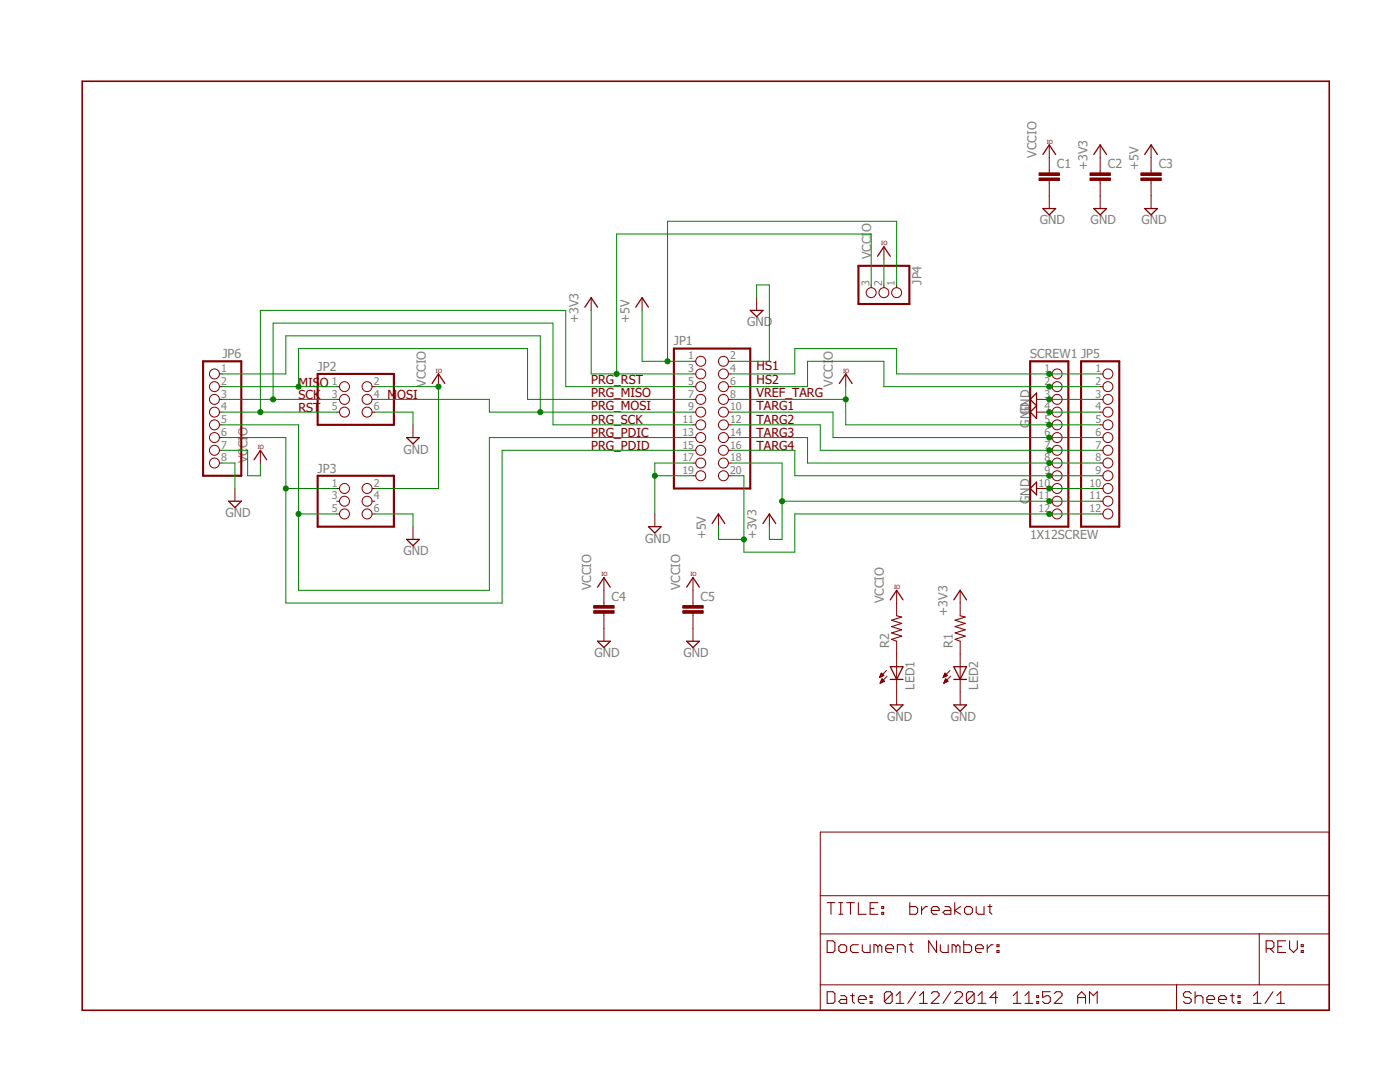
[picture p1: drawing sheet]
<svg xmlns="http://www.w3.org/2000/svg" width="279mm" height="216mm" viewBox="0 0 279 216" stroke-linecap="round" stroke-linejoin="round" font-family="sans-serif">
<path d="M16.4 16.2h248.9v185.4h-248.9z" fill="none" stroke="#800000" stroke-width=".32"/>
<g fill="none" stroke="#800000" stroke-width=".2">
<path d="M209.4 28.9v5.6M209.4 36v5.6M219.6 28.9v5.6M219.6 36v5.6M229.7 28.9v5.6M229.7 36v5.6M118 59.4v2.5M128.1 59.4v2.5M151 59.4v2.5M173.9 56.9v.5M176.4 49.2v2.6M176.4 56.9v.5"/>
<path d="M178.9 56.9v.5M43.8 74.6h.5M43.8 77.2h.5M43.8 79.7h.5M67.2 77.2h.6M67.2 79.7h.6M74.3 77.2h.5M74.3 79.7h.5M87.5 74.6v2.6M138.3 72.1h.6M138.3 74.6h.6M138.3 77.2h.6"/>
<path d="M138.3 79.7h.6M145.4 72.1h.5M145.4 74.6h.5M145.4 77.2h.5M145.4 79.7h.5M168.8 74.6v2.6M206.9 79.7h3.1M209.4 74.6h.6M209.4 77.2h.6M219.6 74.6h.5M219.6 77.2h.5M219.6 79.7h.5"/>
<path d="M43.8 82.2h.5M43.8 84.8h.5M43.8 87.3h.5M43.8 89.9h.5M43.8 92.4h.5M46.9 97.5v2.5M52 89.9v2.5M67.2 82.2h.6M67.2 97.5h.6M74.3 82.2h.5M74.3 97.5h.5M82.4 84.8v2.5"/>
<path d="M138.3 82.2h.6M138.3 84.8h.6M138.3 87.3h.6M138.3 89.9h.6M138.3 92.4h.6M138.3 94.9h.6M145.4 82.2h.5M145.4 84.8h.5M145.4 87.3h.5M145.4 89.9h.5M145.4 92.4h.5M145.4 94.9h.5"/>
<path d="M206.9 82.2h3.1M206.9 97.5h3.1M209.4 84.8h.6M209.4 87.3h.6M209.4 89.9h.6M209.4 92.4h.6M209.4 94.9h.6M219.6 82.2h.5M219.6 84.8h.5M219.6 87.3h.5M219.6 89.9h.5M219.6 92.4h.5"/>
<path d="M219.6 94.9h.5M219.6 97.5h.5M67.2 100h.6M67.2 102.6h.6M74.3 100h.5M74.3 102.6h.5M82.4 105.1v2.5M120.5 115.3v5.5M130.7 102.6v2.5M138.3 115.3v5.5M143.4 102.6v2.5M153.5 102.6v2.5"/>
<path d="M178.9 117.8v5.1M191.6 117.8v5.1M209.4 100h.6M209.4 102.6h.6M219.6 100h.5M219.6 102.6h.5M120.5 122.4v5.6M138.3 122.4v5.6M175.5 135.1h.1M175.6 135h.3M175.6 134.9h.6M175.7 134.8h.7"/>
<path d="M175.7 136.2h.2M175.7 134.6h.5M175.7 136.1h.5M175.8 134.5h.3M175.8 136h.6M175.8 134.4h.2M175.8 135.8h.6M175.9 134.3l.5 .5-.9 .4zM175.9 135.7h.4M175.9 135.6h.3M176 135.5h.1M176 135.4l.5 .6-.9 .3z"/>
<path d="M176.9 133.8l-1.4 1.4M177 134.9l-1.4 1.4M178.9 128v12.7M188.2 135.1h.1M188.3 135h.3M188.3 134.9h.6M188.4 134.8h.7M188.4 136.2h.2M188.4 134.6h.5M188.4 136.1h.5M188.5 134.5h.3M188.5 136h.6"/>
<path d="M188.5 134.4h.2M188.5 135.8h.6M188.6 135.7h.4M188.6 134.3l.5 .5-.9 .4zM188.6 135.6h.3M188.7 135.5h.1M188.7 135.4l.5 .6-.9 .3zM189.6 133.8l-1.4 1.4M189.7 134.9l-1.4 1.4M191.6 128v12.7M163.7 166h101.6v35.6h-101.6zM163.7 178.7h101.6"/>
<path d="M163.7 186.4h101.6M163.7 196.5h101.6M234.8 196.5v5.1M251.3 186.4v10.1"/>
<circle cx="173.9" cy="58.4" r=".99"/>
<circle cx="176.4" cy="58.4" r=".99"/>
<circle cx="178.9" cy="58.4" r=".99"/>
<circle cx="42.8" cy="77.2" r=".99"/>
<circle cx="42.8" cy="74.6" r=".99"/>
<circle cx="42.8" cy="79.7" r=".99"/>
<circle cx="68.7" cy="79.7" r=".99"/>
<circle cx="68.7" cy="77.2" r=".99"/>
<circle cx="73.3" cy="77.2" r=".99"/>
<circle cx="73.3" cy="79.7" r=".99"/>
<circle cx="139.8" cy="74.6" r=".99"/>
<circle cx="139.8" cy="77.2" r=".99"/>
<circle cx="139.8" cy="79.7" r=".99"/>
<circle cx="139.8" cy="72.1" r=".99"/>
<circle cx="144.4" cy="77.2" r=".99"/>
<circle cx="144.4" cy="72.1" r=".99"/>
<circle cx="144.4" cy="74.6" r=".99"/>
<circle cx="144.4" cy="79.7" r=".99"/>
<circle cx="211" cy="77.2" r=".99"/>
<circle cx="211" cy="79.7" r=".99"/>
<circle cx="211" cy="74.6" r=".99"/>
<circle cx="221.1" cy="74.6" r=".99"/>
<circle cx="221.1" cy="79.7" r=".99"/>
<circle cx="221.1" cy="77.2" r=".99"/>
<circle cx="42.8" cy="92.4" r=".99"/>
<circle cx="42.8" cy="87.3" r=".99"/>
<circle cx="42.8" cy="89.9" r=".99"/>
<circle cx="42.8" cy="84.8" r=".99"/>
<circle cx="42.8" cy="82.2" r=".99"/>
<circle cx="68.7" cy="97.5" r=".99"/>
<circle cx="68.7" cy="82.2" r=".99"/>
<circle cx="73.3" cy="97.5" r=".99"/>
<circle cx="73.3" cy="82.2" r=".99"/>
<circle cx="139.8" cy="87.3" r=".99"/>
<circle cx="139.8" cy="92.4" r=".99"/>
<circle cx="139.8" cy="94.9" r=".99"/>
<circle cx="139.8" cy="89.9" r=".99"/>
<circle cx="139.8" cy="82.2" r=".99"/>
<circle cx="139.8" cy="84.8" r=".99"/>
<circle cx="144.4" cy="92.4" r=".99"/>
<circle cx="144.4" cy="87.3" r=".99"/>
<circle cx="144.4" cy="89.9" r=".99"/>
<circle cx="144.4" cy="94.9" r=".99"/>
<circle cx="144.4" cy="82.2" r=".99"/>
<circle cx="144.4" cy="84.8" r=".99"/>
<circle cx="211" cy="97.5" r=".99"/>
<circle cx="211" cy="92.4" r=".99"/>
<circle cx="211" cy="87.3" r=".99"/>
<circle cx="211" cy="89.9" r=".99"/>
<circle cx="211" cy="94.9" r=".99"/>
<circle cx="211" cy="82.2" r=".99"/>
<circle cx="211" cy="84.8" r=".99"/>
<circle cx="221.1" cy="89.9" r=".99"/>
<circle cx="221.1" cy="92.4" r=".99"/>
<circle cx="221.1" cy="87.3" r=".99"/>
<circle cx="221.1" cy="94.9" r=".99"/>
<circle cx="221.1" cy="97.5" r=".99"/>
<circle cx="221.1" cy="84.8" r=".99"/>
<circle cx="221.1" cy="82.2" r=".99"/>
<circle cx="68.7" cy="102.6" r=".99"/>
<circle cx="68.7" cy="100" r=".99"/>
<circle cx="73.3" cy="102.6" r=".99"/>
<circle cx="73.3" cy="100" r=".99"/>
<circle cx="211" cy="102.6" r=".99"/>
<circle cx="211" cy="100" r=".99"/>
<circle cx="221.1" cy="100" r=".99"/>
<circle cx="221.1" cy="102.6" r=".99"/>
</g>
<g fill="none" stroke="#800000" stroke-width=".21">
<path d="M178.9 122.9l1.1 .2-2.1 .7 2.1 .6-2.1 .6 2.1 .7-2.1 .6 2.1 .6-2.1 .7 1 .4M191.6 122.9l1 .2-2 .7 2 .6-2 .6 2 .7-2 .6 2 .6-2 .7 1 .4M165.1 187.7h1.1l.4 .4v1.6l-.4 .4h-1.1zM165.1 197.9h1.1l.4 .4v1.5l-.4 .4h-1.1zM165.1 180.1h1.5M165.8 180.1v2.3M167.4 188.9l.4-.4h.8l.4 .4v.8l-.4 .4h-.8l-.4-.4zM167.4 180.1h.8M167.4 182.4h.8M167.8 198.7h.8l.4 .4v1.1h-1.2l-.4-.4 .4-.4h1.2M167.8 180.1v2.3M169 180.1h1.5"/>
<path d="M169.7 198.7h.8M169.7 180.1v2.3M170.1 198.3v1.5l.4 .4M171.3 199.4h1.6v-.3l-.4-.4h-.8l-.4 .4v.7l.4 .4h.8M171.3 180.1v2.3h1.6M171.3 188.5h-1.2l-.4 .4v.8l.4 .4h1.2M172.1 188.5v1.2l.4 .4h1.2v-1.6M173.7 199.8h.3v.4h-.3zM173.7 198.7h.3v.4h-.3zM173.7 181.3h.7M175.2 180.1h-1.5v2.3h1.5M175.2 188.9l-.4-.4h-.4v1.6"/>
<path d="M175.2 188.9l.4-.4 .4 .4v1.2M175.2 188.9v1.2M176 182.1h.4v.3h-.4zM176 180.9h.4v.4h-.4zM176.8 189.3h1.5v-.4l-.4-.4h-.8l-.3 .4v.8l.3 .4h.8M178.1 198.3v1.5l-.4 .4h-.8l-.4-.4M178.1 198.3l-.4-.4h-.8l-.4 .4v1.5M178.1 198.3l-1.6 1.5M178.8 198.7l.8-.8v2.3M179.1 190.1v-1.6h1.2l.4 .4v1.2M181.4 188.5h.8M181.6 180.1v2.3h1.2l.3-.3v-.8l-.3-.4h-1.2"/>
<path d="M181.8 188.1v1.6l.4 .4M182.7 197.9l-1.5 2.3M183.5 198.7l.8-.8v2.3M183.9 180.9v1.5M185.1 180.9h-.4l-.8 .8M185.8 198.3l.4-.4h.8l.4 .4v.4l-1.6 1.5h1.6M185.9 181.7h1.5v-.4l-.4-.4h-.8l-.3 .4v.8l.3 .3h.8M186.9 187.7v2.4l-1.6-2.4v2.4M187.7 188.5v1.2l.4 .4h1.1v-1.6M188.6 180.9h.8l.4 .4v1.1h-1.2l-.4-.3 .4-.4h1.2M189.7 197.9l-1.5 2.3M190.5 198.3l.4-.4h.8l.4 .4v.4l-1.6 1.5h1.6"/>
<path d="M190.5 180.1v2.3M190.8 188.9l-.4-.4h-.4v1.6M190.8 188.9v1.2M190.8 188.9l.4-.4 .4 .4v1.2M191.7 180.9l-1.2 .8 1.2 .7M192.3 187.7v2.4h1.2l.4-.4v-.8l-.4-.4h-1.2M192.5 181.3l.4-.4h.8l.4 .4v.8l-.4 .3h-.8l-.4-.3zM194.4 198.3v1.5l-.4 .4h-.7l-.4-.4M194.4 198.3l-.4-.4h-.7l-.4 .4v1.5M194.4 198.3l-1.5 1.5M194.7 189.3h1.5v-.4l-.3-.4h-.8l-.4 .4v.8l.4 .4h.8M194.8 180.9v1.2l.4 .3h1.2v-1.5"/>
<path d="M195.2 198.7l.8-.8v2.3M197 188.5v1.6M197.2 180.9h.8M197.5 180.5v1.6l.5 .3M198.2 188.5h-.4l-.8 .8M199 189.7h.4v.4h-.4zM199 188.5h.4v.4h-.4zM199.1 199.1h-1.6l1.2-1.2v2.3M202.2 198.7l.8-.8v2.3M204.6 198.7l.7-.8v2.3M206.9 199.8h.4v.4h-.4zM206.9 198.7h.4v.4h-.4z"/>
<path d="M209.6 197.9h-1.5v1.2l.8-.4h.3l.4 .4v.7l-.4 .4h-.8l-.3-.4M210.4 198.3l.4-.4h.8l.4 .4v.4l-1.6 1.5h1.6M215.1 199.1h1.5M237.7 198.3l-.4-.4h-.7l-.4 .4v.4l.4 .4h.7l.4 .3v.4l-.4 .4h-.7l-.4-.4M238.5 199.1l.4-.4h.8l.4 .4v1.1M238.5 197.9v2.3M240.9 199.4h1.5v-.3l-.4-.4h-.8l-.3 .4v.7l.3 .4h.8M243.2 199.4h1.6v-.3l-.4-.4h-.8l-.4 .4v.7l.4 .4h.8M245.5 198.7h.8M245.9 198.3v1.5l.4 .4M247.1 199.8h.4v.4h-.4zM247.1 198.7h.4v.4h-.4z"/>
<path d="M250.1 198.7l.8-.8v2.3M252.7 189.3h1.2l.3-.4v-.8l-.3-.4h-1.2v2.4M253.5 189.3l.7 .8M254 197.9l-1.5 2.3M254.8 198.7l.8-.8v2.3M255 188.9h.8M256.6 187.7h-1.6v2.4h1.6M257.4 187.7v1.6l.7 .8 .8-.8v-1.6M259.7 189.7h.4v.4h-.4zM259.7 188.5h.4v.4h-.4zM178.8 200.2h1.6M183.5 200.2h1.6"/>
<path d="M195.2 200.2h1.6M202.2 200.2h1.6M204.6 200.2h1.5M215.1 200.2v-1.5l.8-.8 .7 .8v1.5M217.4 200.2v-2.3l.8 .8 .8-.8v2.3M250.1 200.2h1.6M254.8 200.2h1.6"/>
</g>
<path d="M171.3 53h10.2v7.7h-10.2zM40.5 72.1h7.7v22.8h-7.7zM63.4 74.6h15.2v10.2h-15.2zM134.5 69.6h15.2v27.9h-15.2zM205.6 72.1h7.6v33h-7.6zM215.8 72.1h7.6v33h-7.6zM63.4 94.9h15.2v10.2h-15.2z" fill="none" stroke="#800000" stroke-width=".42"/>
<g fill="none" stroke="#800000" stroke-width=".25">
<path d="M208.1 30.8l1.3-1.9 1.3 1.9M218.3 30.8l1.3-1.9 1.2 1.9M228.5 30.8l1.2-1.9 1.3 1.9M175.1 51.1l1.3-1.9 1.3 1.9M208.1 41.6h2.6l-1.3 1.3zM218.3 41.6h2.5l-1.2 1.3zM228.5 41.6h2.5l-1.3 1.3zM86.2 76.5l1.3-1.9 1.3 1.9M116.7 61.3l1.3-1.9 1.3 1.9M126.9 61.3l1.2-1.9 1.3 1.9M149.7 61.9h2.6l-1.3 1.3zM167.5 76.5l1.3-1.9 1.3 1.9"/>
<path d="M206.9 78.4v5.1l-1.3-1.3 1.3-1.2-1.3-1.3zM50.7 91.8l1.3-1.9 1.2 1.9M81.2 87.3h2.5l-1.3 1.3zM206.9 96.2v2.5l-1.3-1.2zM45.6 100h2.6l-1.3 1.3zM81.2 107.6h2.5l-1.3 1.3zM119.3 117.2l1.2-1.9 1.3 1.9M129.4 105.1h2.6l-1.3 1.3zM137 117.2l1.3-1.9 1.3 1.9M142.1 104.5l1.3-1.9 1.3 1.9M152.3 104.5l1.2-1.9 1.3 1.9M177.7 119.7l1.2-1.9 1.3 1.9"/>
<path d="M190.4 119.7l1.2-1.9 1.3 1.9M119.3 128h2.5l-1.3 1.2zM137 128h2.6l-1.3 1.2zM177.7 133h2.5l-1.3 2.6zM177.7 135.6h2.5M190.4 135.6h2.5M190.4 133h2.5l-1.3 2.6zM177.7 140.7h2.5l-1.3 1.2zM190.4 140.7h2.5l-1.3 1.2z"/>
</g>
<g fill="#800000" stroke="#800000" stroke-width=".2">
<path d="M207.4 35.5h4v.5h-4z"/>
<path d="M207.4 34.5h4v.5h-4z"/>
<path d="M217.5 35.5h4.1v.5h-4.1z"/>
<path d="M217.5 34.5h4.1v.5h-4.1z"/>
<path d="M227.7 35.5h4.1v.5h-4.1z"/>
<path d="M227.7 34.5h4.1v.5h-4.1z"/>
<path d="M118.5 121.9h4.1v.5h-4.1z"/>
<path d="M118.5 120.8h4.1v.5h-4.1z"/>
<path d="M136.3 121.9h4v.5h-4z"/>
<path d="M136.3 120.8h4v.5h-4z"/>
</g>
<g fill="none" stroke="#008000" stroke-width=".2">
<path d="M151 59.4v-2.5h2.5v15.2h-7.6M173.9 56.9v-10.2h-50.8v27.9M176.4 51.8v5.1M178.9 56.9v-12.7h-45.7v27.9M44.3 79.7h22.9M44.3 74.6h12.7v-7.6h50.8v15.2M44.3 77.2h22.9M54.5 79.7v-15.2h55.9v20.3h27.9M59.6 77.2v-7.6h45.7v10.1h33M74.8 79.7h22.9v2.5h40.6M74.8 77.2h12.7v20.3h-12.7M118 61.9v12.7h20.3"/>
<path d="M128.1 61.9v10.2h10.2M138.3 77.2h-25.4v-15.3h-60.9v20.3M145.9 77.2h15.3v-5.1h15.2v5.1h43.2M145.9 79.7h22.9M145.9 74.6h12.7v-5h20.3v5h40.7M168.8 77.2v7.6h50.8M209.4 79.7h10.2M44.3 92.4h2.6v5.1M44.3 89.9h5.1v5h2.6v-2.5M44.3 82.2h22.9M44.3 84.8h15.3v33h38.1v-30.5h40.6M44.3 87.3h12.7v33h43.2v-30.4h38.1"/>
<path d="M57 97.5h10.2M74.8 82.2h7.6v2.6M130.7 94.9h7.6M138.3 92.4h-7.6v10.2M145.9 92.4h10.2v15.2h-2.6v-2.5M145.9 87.3h15.3v5.1h58.4M145.9 94.9h2.6v15.3h10.1v-7.6h61M145.9 89.9h12.7v5h61M145.9 82.2h20.3v5.1h53.4M145.9 84.8h17.8v5.1h55.9M209.4 82.2h10.2M209.4 97.5h10.2"/>
<path d="M59.6 102.6h7.6M74.8 102.6h7.6v2.5M143.4 105.1v2.5h5.1M156.1 100h63.5"/>
</g>
<g fill="#008000" stroke="#008000" stroke-width=".2">
<circle cx="130.7" cy="94.9" r=".51"/>
<circle cx="209.4" cy="79.7" r=".51"/>
<circle cx="209.4" cy="82.2" r=".51"/>
<circle cx="209.4" cy="97.5" r=".51"/>
<circle cx="209.4" cy="102.6" r=".51"/>
<circle cx="148.5" cy="107.6" r=".51"/>
<circle cx="133.2" cy="72.1" r=".51"/>
<circle cx="209.4" cy="100" r=".51"/>
<circle cx="156.1" cy="100" r=".51"/>
<circle cx="123.1" cy="74.6" r=".51"/>
<circle cx="52" cy="82.2" r=".51"/>
<circle cx="59.6" cy="77.2" r=".51"/>
<circle cx="107.8" cy="82.2" r=".51"/>
<circle cx="54.5" cy="79.7" r=".51"/>
<circle cx="87.5" cy="77.2" r=".51"/>
<circle cx="209.4" cy="84.8" r=".51"/>
<circle cx="168.8" cy="79.7" r=".51"/>
<circle cx="57" cy="97.5" r=".51"/>
<circle cx="59.6" cy="102.6" r=".51"/>
<circle cx="209.4" cy="74.6" r=".51"/>
<circle cx="209.4" cy="77.2" r=".51"/>
<circle cx="209.4" cy="87.3" r=".51"/>
<circle cx="209.4" cy="89.9" r=".51"/>
<circle cx="209.4" cy="92.4" r=".51"/>
<circle cx="209.4" cy="94.9" r=".51"/>
</g>
<g font-size="2.5" fill="#808080">
<text x="206.9" y="31.5" transform="rotate(-90 206.9 31.5)">VCCIO</text>
<text x="210.9" y="33.6">C1</text>
<text x="217" y="34" transform="rotate(-90 217 34)">+3V3</text>
<text x="221.1" y="33.6">C2</text>
<text x="227.2" y="34" transform="rotate(-90 227.2 34)">+5V</text>
<text x="231.2" y="33.6">C3</text>
<text x="173.9" y="46.3" transform="rotate(-90 173.9 46.3)">O</text>
<text x="207.5" y="44.8">GND</text>
<text x="217.7" y="44.8">GND</text>
<text x="227.8" y="44.8">GND</text>
<text x="173.9" y="51.8" transform="rotate(-90 173.9 51.8)">VCCI</text>
<text x="183.9" y="56.8" transform="rotate(-90 183.9 56.8)">JP4</text>
<text x="115.4" y="64.5" transform="rotate(-90 115.4 64.5)">+3V3</text>
<text x="125.6" y="64.5" transform="rotate(-90 125.6 64.5)">+5V</text>
<text x="149.1" y="65.1">GND</text>
<text x="44.4" y="71.4">JP6</text>
<text x="134.5" y="68.9">JP1</text>
<text x="166.2" y="71.7" transform="rotate(-90 166.2 71.7)">O</text>
<text x="205.6" y="71.4">SCREW1 JP5</text>
<text x="63.4" y="74">JP2</text>
<text x="85" y="77.2" transform="rotate(-90 85 77.2)">VCCIO</text>
<text x="166.2" y="77.2" transform="rotate(-90 166.2 77.2)">VCCI</text>
<text x="49.4" y="89.4" transform="rotate(-90 49.4 89.4)">CI</text>
<text x="49.4" y="87" transform="rotate(-90 49.4 87)">O</text>
<text x="205.5" y="85.4" transform="rotate(-90 205.5 85.4)">GNGDND</text>
<text x="49.4" y="92.4" transform="rotate(-90 49.4 92.4)">VC</text>
<text x="63.4" y="94.3">JP3</text>
<text x="80.5" y="90.5">GND</text>
<text x="205.5" y="100.6" transform="rotate(-90 205.5 100.6)">GND</text>
<text x="45" y="103.2">GND</text>
<text x="140.8" y="107.6" transform="rotate(-90 140.8 107.6)">+5V</text>
<text x="151" y="107.6" transform="rotate(-90 151 107.6)">+3V3</text>
<text x="205.6" y="107.6">1X12SCREW</text>
<text x="80.5" y="110.8">GND</text>
<text x="128.8" y="108.3">GND</text>
<text x="118" y="117.8" transform="rotate(-90 118 117.8)">VCCIO</text>
<text x="122" y="120">C4</text>
<text x="135.8" y="117.8" transform="rotate(-90 135.8 117.8)">VCCIO</text>
<text x="139.8" y="120">C5</text>
<text x="176.4" y="120.3" transform="rotate(-90 176.4 120.3)">VCCIO</text>
<text x="189.1" y="122.9" transform="rotate(-90 189.1 122.9)">+3V3</text>
<text x="118.6" y="131.1">GND</text>
<text x="136.4" y="131.1">GND</text>
<text x="177.4" y="129.2" transform="rotate(-90 177.4 129.2)">R2</text>
<text x="190.1" y="129.2" transform="rotate(-90 190.1 129.2)">R1</text>
<text x="182.5" y="137.6" transform="rotate(-90 182.5 137.6)">LED1</text>
<text x="195.2" y="137.6" transform="rotate(-90 195.2 137.6)">LED2</text>
<text x="177" y="143.8">GND</text>
<text x="189.7" y="143.8">GND</text>
</g>
<g font-size="2.5" fill="#800000">
<text x="59.6" y="77.2">MIS</text>
<text x="63.8" y="77.2">O</text>
<text x="118" y="76.5">PRG_RST</text>
<text x="151" y="73.9">HS1</text>
<text x="151" y="76.5">HS2</text>
<text x="59.6" y="79.7">SCK</text>
<text x="59.6" y="82.2">RST</text>
<text x="77.4" y="79.7">M</text>
<text x="79.3" y="79.7">OSI</text>
<text x="118" y="79.2">PRG_MISO</text>
<text x="118" y="81.9">PRG_MOSI</text>
<text x="151" y="79.2">VREF_TARG</text>
<text x="151" y="81.9">TARG1</text>
<text x="118" y="84.5">PRG_SCK</text>
<text x="118" y="87.2">PRG_PDIC</text>
<text x="118" y="89.9">PRG_PDID</text>
<text x="151" y="84.5">TARG2</text>
<text x="151" y="87.2">TARG3</text>
<text x="151" y="89.9">TARG4</text>
</g>
<g font-size="2.1" fill="#808080">
<text x="173.5" y="57.1" transform="rotate(-90 173.5 57.1)">3</text>
<text x="176" y="57.1" transform="rotate(-90 176 57.1)">2</text>
<text x="178.6" y="57.1" transform="rotate(-90 178.6 57.1)">1</text>
<text x="137.3" y="71.7">1</text>
<text x="145.7" y="71.7">2</text>
<text x="44.1" y="74.3">1</text>
<text x="44.1" y="76.8">2</text>
<text x="66.2" y="76.8">1</text>
<text x="74.6" y="76.8">2</text>
<text x="137.3" y="74.3">3</text>
<text x="137.3" y="76.8">5</text>
<text x="145.7" y="74.3">4</text>
<text x="145.7" y="76.8">6</text>
<text x="208.4" y="74.3">1</text>
<text x="208.4" y="76.8">2</text>
<text x="218.6" y="74.3">1</text>
<text x="218.6" y="76.8">2</text>
<text x="44.1" y="79.3">3</text>
<text x="44.1" y="81.9">4</text>
<text x="66.2" y="79.3">3</text>
<text x="66.2" y="81.9">5</text>
<text x="74.6" y="79.3">4</text>
<text x="74.6" y="81.9">6</text>
<text x="137.3" y="79.3">7</text>
<text x="137.3" y="81.9">9</text>
<text x="145.7" y="79.3">8</text>
<text x="145.7" y="81.9">10</text>
<text x="208.4" y="79.3">3</text>
<text x="208.4" y="81.9">4</text>
<text x="218.6" y="79.3">3</text>
<text x="218.6" y="81.9">4</text>
<text x="44.1" y="84.4">5</text>
<text x="44.1" y="87">6</text>
<text x="44.1" y="89.5">7</text>
<text x="136.2" y="84.4">11</text>
<text x="136.2" y="87">13</text>
<text x="136.2" y="89.5">15</text>
<text x="145.7" y="84.4">12</text>
<text x="145.7" y="87">14</text>
<text x="145.7" y="89.5">16</text>
<text x="208.4" y="84.4">5</text>
<text x="208.4" y="87">6</text>
<text x="208.4" y="89.5">7</text>
<text x="218.6" y="84.4">5</text>
<text x="218.6" y="87">6</text>
<text x="218.6" y="89.5">7</text>
<text x="44.1" y="92">8</text>
<text x="136.2" y="92">17</text>
<text x="136.2" y="94.6">19</text>
<text x="145.7" y="92">18</text>
<text x="145.7" y="94.6">20</text>
<text x="208.4" y="92">8</text>
<text x="208.4" y="94.6">9</text>
<text x="218.6" y="92">8</text>
<text x="218.6" y="94.6">9</text>
<text x="66.2" y="97.1">1</text>
<text x="66.2" y="99.7">3</text>
<text x="74.6" y="97.1">2</text>
<text x="74.6" y="99.7">4</text>
<text x="207.3" y="97.1">10</text>
<text x="207.3" y="99.7">11</text>
<text x="217.4" y="97.1">10</text>
<text x="217.4" y="99.7">11</text>
<text x="66.2" y="102.2">5</text>
<text x="74.6" y="102.2">6</text>
<text x="207.3" y="102.2">12</text>
<text x="217.4" y="102.2">12</text>
</g>
<g font-size="1.1" fill="#800000">
<text x="208.9" y="28.7">IO</text>
<text x="175.9" y="49">IO</text>
<text x="87" y="74.4">IO</text>
<text x="168.3" y="74.4">IO</text>
<text x="51.4" y="89.6">IO</text>
<text x="120" y="115">IO</text>
<text x="137.8" y="115">IO</text>
<text x="178.4" y="117.5">IO</text>
</g>
</svg>
